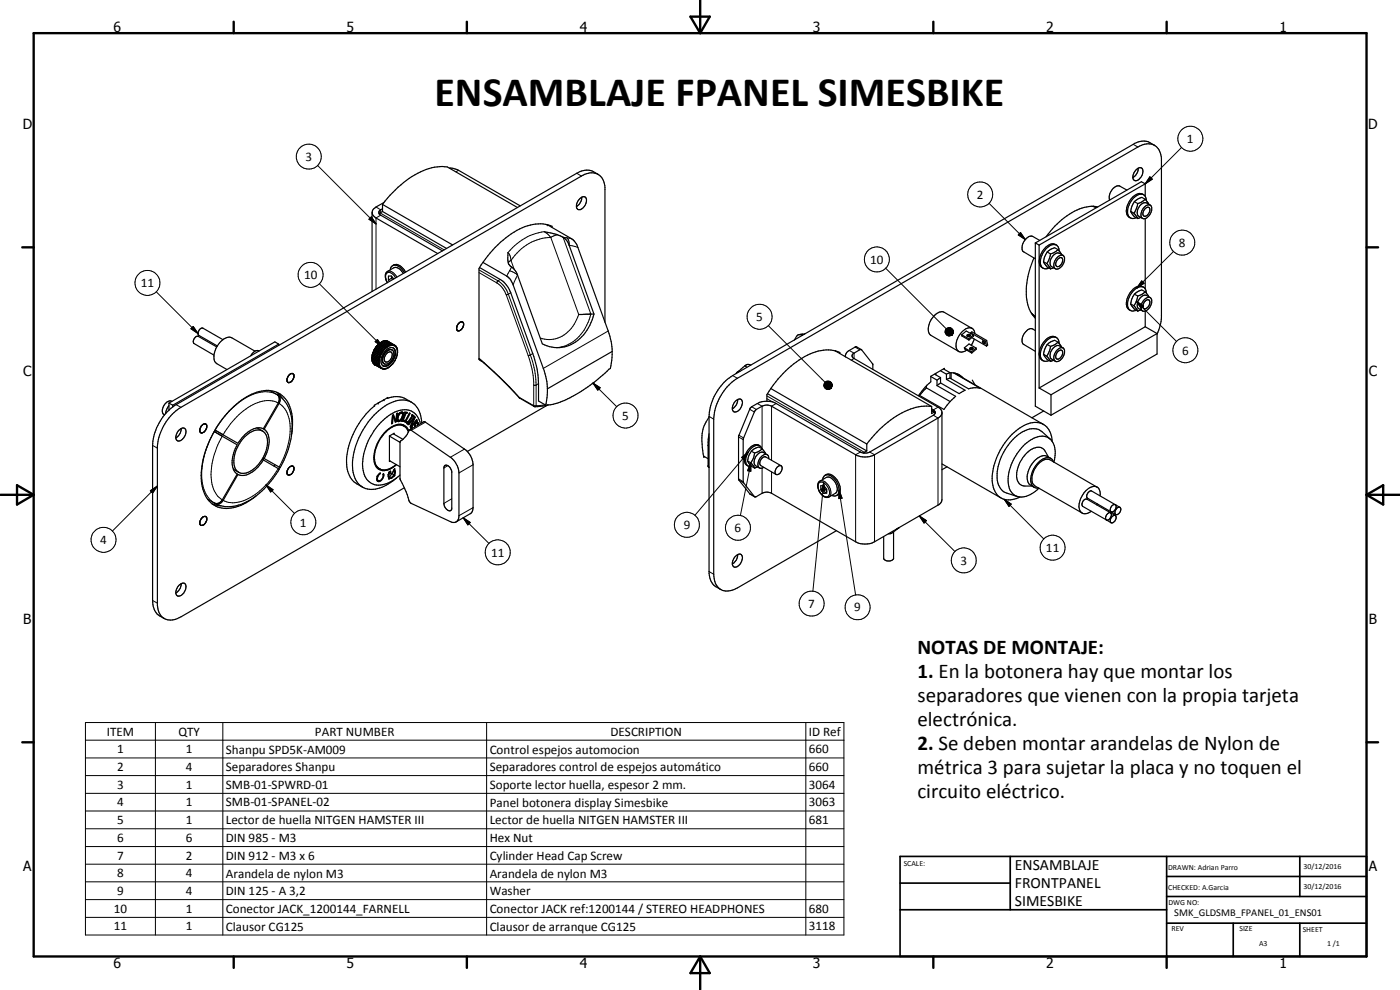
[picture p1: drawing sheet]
<svg xmlns="http://www.w3.org/2000/svg" width="420mm" height="297mm" viewBox="0 0 420 297" stroke-linecap="round" stroke-linejoin="round" font-family="sans-serif">
<g fill="none" stroke="#000" stroke-width=".35">
<path d="M134.8 50.4l1.3 .1 1.5 .6 18.5 10.7M173.9 59.7a1.11 1.11 0 0 1 1.1-.7 1.11 1.11 0 0 1 1 .8 2.64 2.64 0 0 1-2.5 3.1 2.21 2.21 0 0 1 .4-3.2zM174.6 59.2a3.2 3.2 0 0 1-1.6 2.8M179.5 52.3l-1.4-.8a5.1 5.1 0 0 0-5 .5l-121.3 70.1M338.2 57l-2.1-1.1a2.83 2.83 0 0 0-3 2.3l-.2 .6 .1 1.2M340.9 51a1.14 1.14 0 0 1 1.6-.7 1.14 1.14 0 0 1 .4 1.7 2.35 2.35 0 0 1-2.4 2.1 2.05 2.05 0 0 1 .4-3.1zM341.6 50.5a3.3 3.3 0 0 1-1.6 2.8M343.2 58.5a2.27 2.27 0 0 0-3.2 .6 4.9 4.9 0 0 0-1.6 5.7l.5 .4M343.7 55.2l-1.2-.7-31.8 18.4M343.7 55.2v3.7M343.7 55.2l-31.8 18.3M343.7 58.9a2.04 2.04 0 0 0-3.2 .3 5.2 5.2 0 0 0-1.8 5.7l.2 .3"/>
<path d="M343.7 58.9l.4 1.3M343.7 59.8l1.1 1.5M343.7 59.8l-1.2 .9-1.1 .4M343.7 59.8l-1-.6-1 .4-1.3 .9M346.5 43.6l-1.4-.8a4.9 4.9 0 0 0-5 .5l-120.2 69.4a15.7 15.7 0 0 0-7.1 12.2v47.1a5.3 5.3 0 0 0 3.5 4.9M111.7 63.8v23.6M114.8 62.6l-.6 .3a.86 .86 0 0 0-.5 .9 .86 .86 0 0 0 .5 .8l18.6 10.7M114.8 63.5l-1 .7M114.8 61.3v2.2M114.8 63.5l19.2 11M114.8 61.3a28.2 28.2 0 0 1 13.9-10.7l3.3-.6 2.2 .1 21.1 12.2M114.8 61.3l21 12.2"/>
<path d="M115.3 60.7l-2.5 1.4a1.76 1.76 0 0 0-1.1 1.7 1.76 1.76 0 0 0 1.1 1.6l18.5 10.7M117.8 79.7a2.64 2.64 0 0 1 3.7 1.6l.2 .4M144.9 78.7l7.3 4.3a4.8 4.8 0 0 1 1.8 2.5l9.4 25.8 .7 3.2 .2 2.2M152.4 75.8a5.1 5.1 0 0 0 .5 3.8l1.4 1.2 .9 1.4 7.6 21a10.1 10.1 0 0 0 13.8-4.9l1.1-2.4 .6-1.7M163.4 69.5l3.4 .8a5.2 5.2 0 0 1 4 3.3l7.5 20.6M164.2 67.4l7.3 4.2a4.9 4.9 0 0 1 1.9 2.7l9.1 25a19 19 0 0 1 .7 11.3 45.6 45.6 0 0 1-16 10.4l-3 .5-.5 .3M165.7 68.2v-.3a13 13 0 0 0-12.3 2.2 33.1 33.1 0 0 0-9.6 10.5v27.3l.9 .6M310.3 77.4a20.6 20.6 0 0 0-1.4 15.4l.7 1.2M310.7 72.9l1.2 .6M310.7 72.9v49l4.7 2.7M311.9 73.5v42.9M311.9 78.6l.2 1 .6 .7"/>
<path d="M312 72.1l-2-1.1a2.84 2.84 0 0 0-3.1 2.4l-.2 .8a1.12 1.12 0 0 0 .6 1.4l3.4 2M313.2 78.5l1.1 1.6 1 .6M313.2 78.5l.9 .6M314.1 79.1l1.2 1.6M314.3 75.6l-.7 1.4-.4 1.5M314.3 75.6l1 .6M315.3 76.2l-.6 1.9-.6 1M317.1 73.5a2.43 2.43 0 0 0-3.3 .7 6.5 6.5 0 0 0-1.9 4M317.2 77.3l.5-.4a1.01 1.01 0 0 1 1-.4 1.01 1.01 0 0 1 .8 .8 3.1 3.1 0 0 1-2.6 3.4 1.46 1.46 0 0 1-.5-2.1zM317.5 74.9l-1-.6-1.3 .5-.9 .8M317.5 74.9l1.1 1.5M317.5 74.9l-.9 .7-1.3 .6"/>
<path d="M317.7 77.6l.6-.3a.92 .92 0 0 1 .5 1.5 1.15 1.15 0 0 1-.7 1 1.15 1.15 0 0 1-1.2-.1 2.08 2.08 0 0 1 .8-2.1zM317.9 75.3a1.7 1.7 0 0 0-.9-1.8 1.7 1.7 0 0 0-2 .3 6 6 0 0 0-2.7 5.7l.4 .8M319.1 76.6l-1.2-.6a2.74 2.74 0 0 0-2.8 2.9l.3 1 1.3 .7M328.1 61.9l1 .4M329.5 62.1a12.6 12.6 0 0 0-10 3.2l-2.9 2.6-2.7 3.1M338.9 65.2l.3 .2M338.9 65.2l1.1 .4 .9-.3M339.3 63.4l1.1 1.6 1 .6M339.3 63.4l1 .6M340.3 64l1.1 1.6M340.4 60.5l-.7 1.3-.4 1.6M340.4 60.5l1 .6"/>
<path d="M341.4 61.1l-.5 1.8-.6 1.1M342.3 65.2l-.9 .4M343.4 62.2a1.22 1.22 0 0 1 1.1-.8 1.22 1.22 0 0 1 1.1 .8 3 3 0 0 1-2.5 3.4 1.59 1.59 0 0 1-.4-2.4zM343.4 62.9l1.1-.8a1.05 1.05 0 0 1 .3 1.9 .96 .96 0 0 1-.7 .8 .96 .96 0 0 1-1.1-.4l.1-.8zM343.7 65.6v21.1M345.2 61.6l-1.1-.7a2.76 2.76 0 0 0-2.5 3.9l1.3 .7M116.6 84l.3 .5M117.1 81a1.5 1.5 0 0 1 1-1.4 1.5 1.5 0 0 1 1.6 .4l.9 .8 .8 1M117.5 83.5l.4 .4M117.5 83.5l-.9 .5M117.5 82.9v.6M118.2 83.7l-.8-.9h-.8v1.2"/>
<path d="M121 82a2.6 2.6 0 0 0-2.8-1.7l-1.9 1.1a1.94 1.94 0 0 0-.4 2.7l.3 .7M137.9 96.8l.6-.2a1 1 0 0 1 .7 .7 1 1 0 0 1-.4 1 1.02 1.02 0 0 1-.6 .9 1.02 1.02 0 0 1-1.1-.3 2.13 2.13 0 0 1 .8-2.1zM143.9 80.3l6.2 3.6a7.7 7.7 0 0 1 3.2 3.9l6.9 19.2 .8 2.8 .5 3.6 .1 6.9 2.1 1.2v.3M178.3 94.2l-4.6 .2M181.6 96.7v-40.4a4.2 4.2 0 0 0-2.1-4 4.2 4.2 0 0 0-4.5 .2l-120.7 69.7a15.6 15.6 0 0 0-7.1 11.7v47.7a4.1 4.1 0 0 0 2.1 4 4.1 4.1 0 0 0 4.5-.3l67.6-39M291.3 99.9l.4-.3 4.4 2.6M291.3 99.9l.1 .2M291.3 99.9l4.5 2.5M291.7 98.6l-8.3-4.9a2.64 2.64 0 0 0-3.2 1.2 4.5 4.5 0 0 0-1 5.6l8.5 5M309.6 94l1.1 1.5M309.6 94l1.1 1M310.7 99.2a1.85 1.85 0 0 0-3.1 .6 3 3 0 0 0-.5 3.5l3.6 2.1"/>
<path d="M312.7 80.3l.3 .2M312.7 80.3l.8 .3 1.3-.2M316.2 80.3l-.9 .4M338.9 92.9l.3 .2M338.9 92.9l1.1 .4 .9-.2M339.3 91.2l1.1 1.6 1 .5M339.3 91.2l1 .5M340.3 91.7l1.1 1.6M340.4 88.3l-.7 1.3-.4 1.6M340.4 88.3l1 .5M341.4 88.8l-.5 1.9-.6 1M342.3 93l-.9 .3"/>
<path d="M343.2 86.2a2.43 2.43 0 0 0-3.2 .6 4.9 4.9 0 0 0-1.6 5.7l.5 .4M343.4 90a1.23 1.23 0 0 1 2.1-.3 2.75 2.75 0 0 1-2.6 3.6 2.31 2.31 0 0 1 .5-3.3zM343.4 90.6a.89 .89 0 0 1 .8-.6 .89 .89 0 0 1 .9 .5 2.01 2.01 0 0 1-1.7 2.2l-.4-.8zM343.7 98l-31.8 18.4M343.7 98l3.5 2.1M343.7 93.3v4.7M343.7 86.7a1.82 1.82 0 0 0-2.9 0 5.3 5.3 0 0 0-2.1 6l.2 .2M343.7 86.7l.4 1.3M343.7 87.5l1.1 1.6M343.7 87.5l-1 .8-1.3 .5M343.7 87.5l-1-.5-1 .4-1.3 .9M345.2 89.3l-1.1-.7a2.74 2.74 0 0 0-2.8 3l.3 .9 1.3 .8"/>
<path d="M64.2 106.6l.1 1.2 .4 1 3.4 2.1M65.1 104.1l-5.6-3.2a1.44 1.44 0 0 0-1.3 2.2l6 3.5M66.9 101.9l-6-3.4a1.4 1.4 0 0 0-1.2 2.1l5.5 3.2M76.5 105.3l.7-.1 .6 .1M76.5 105.3l-1.2 1.5M76.5 105.4l-6.9-4a3.2 3.2 0 0 0-3.7 1.5 7.1 7.1 0 0 0-1.7 3.7M81.1 117.2l2 1.2M83 117.7l1.8 1.9M83.1 117.7a11.3 11.3 0 0 0-10.6 2.4 30.5 30.5 0 0 0-12.1 23.5 8.7 8.7 0 0 0 5 8.5 11.5 11.5 0 0 0 10.7-2.7M83.1 117.7a8.7 8.7 0 0 1 4.7 8l-.1 3.6M83.1 118.4a1.91 1.91 0 0 1 .4 2.5l-4.5 7.8M83.1 118.4l.2 .1"/>
<path d="M83.3 118.5a1.91 1.91 0 0 1 .5 2.5l-4.5 7.8M83.3 118.5a10.4 10.4 0 0 1 4.4 9.3l-.1 1.5M83.6 103.3l-1.1-.7-31.8 18.3M83.6 103.3v.3M83.6 118.2v.5M83.6 103.3l-31.8 18.3M86.8 112.5a.77 .77 0 0 1 .7-.4 .77 .77 0 0 1 .7 .5 2.06 2.06 0 0 1-1.4 2.2 1.05 1.05 0 0 1-.4-1.8zM111.6 108l2.1 1.3M111.6 107.6l2.1 1.3M111.6 108l2.1 1.2M111.6 107.2l2.1 1.3M111.6 107.2l.1 .2"/>
<path d="M111.6 107.6l2.1 1.2M111.6 107.2l2.1 1.2M111.6 107.2h.1M111.6 106.8l2.1 1.2M111.6 106.8l.1 .1M111.7 108.3l2.1 1.3M111.7 106.7l2 1.2M111.7 106.7l-.1 .1M111.7 107.7l-.1 .3M111.7 107.4l2.1 1.2M111.7 107.4l-.1 .2M111.7 106.4l2.2 1.3"/>
<path d="M111.7 106.4v.3M111.7 108.1v.2M111.7 106.9l2.2 1.3M111.7 106.9l-.1 .3M111.7 106.3l2.2 1.2M111.7 106.3v.1M111.8 108.6l2.1 1.3M111.8 108.5v.1M111.8 105.9l2.2 1.2M111.8 105.9l.1 .2M111.9 105.8l2.1 1.3M111.9 105.8l-.1 .1"/>
<path d="M111.9 106.1l2.2 1.2M111.9 106.1l-.2 .2M112 109l2.1 1.2M112 108.8v.2M112 108.9l2.1 1.3M112 105.5l2.2 1.2M112 105.5l.1 .2M112.1 105.7l2.1 1.1M112.1 105.7l-.2 .1M112.1 105.4l2.1 1.2M112.1 105.4l-.1 .1M112.2 109.1l2.1 1.3"/>
<path d="M112.2 109.1l2 1.3M112.2 105l2.2 1.2M112.2 105l.1 .2M112.3 105.2l2.1 1.2M112.3 105.2l-.2 .2M112.3 104.9l2.1 1.2M112.3 104.9l-.1 .1M112.4 109.3h.1M112.4 109.3l2.1 1.2M112.4 109.3l2.1 1.3M112.5 104.6l2.1 1.2M112.5 104.6v.2"/>
<path d="M112.5 104.8l2.1 1.2M112.5 104.8l-.2 .1M112.6 104.5l-.1 .1M112.6 104.5l2.1 1.2M112.7 104.4l2.2 1.2M112.7 104.4l-.1 .1M112.8 104.1l2.1 1.3M112.8 104.1l-.1 .3M112.8 104.1l2.2 1.2M112.8 104.1h.1M113 104l2.1 1.2M113 104l-.2 .1"/>
<path d="M113.1 103.8l2.1 1.2M113.1 103.8l-.1 .2M113.1 103.7h.2M113.1 103.7l2.2 1.2M113.1 103.7v.1M113.3 103.7l2.1 1.2M113.4 103.4l2.1 1.2M113.4 103.4l-.1 .3M113.4 103.3h.2M113.4 103.3l2.2 1.3M113.4 103.3v.1M113.6 103.3l2.2 1.3"/>
<path d="M113.7 108.4v.1M113.7 108.8v.1M113.7 108.9l.2 .1-.2 .2M113.7 108.5l.1 .1M113.7 108l.2 .2M113.7 109.3h.2l-.1 .3M113.7 103.1l2.2 1.2M113.7 103.1l-.1 .2M113.7 107.9v.1M113.7 109.2v.1M113.8 103l.1 .1M113.8 108.6l-.1 .2"/>
<path d="M113.8 109.6h.2l-.1 .3M113.8 103l2.1 1.3M113.8 109.6h.1M113.8 103l-.1 .1M113.9 107.5v.2M113.9 108.2l-.2 .2M113.9 109.9h.1M113.9 107.7l-.2 .2M113.9 109.9h.2v.3M113.9 103.1l2.2 1.2M114 107.1l.1 .2M114 107.1h.1"/>
<path d="M114.1 107.3l-.2 .2M114.1 102.8l2.1 1.3M114.1 102.8l-.2 .3M114.1 110.2h.1M114.1 102.8h.1M114.1 110.2h.2l-.1 .2M114.2 106.7v.1M114.2 102.8h.1M114.2 102.8l2.1 1.2M114.2 106.8l-.2 .3M114.2 106.6v.1M114.2 110.4h.1"/>
<path d="M114.3 102.8l2.1 1.3M114.3 110.4l.2-.1v.2M114.4 106.2v.2M114.4 106.4l-.2 .2M114.4 106.1v.1M114.5 102.6l2 1.2M114.5 102.6l-.2 .2M114.5 102.6l2.1 1.2M114.5 110.5v.1M114.5 110.6l.3-.2v.3M114.6 110.6l.5 .1M114.6 106l-.2 .1"/>
<path d="M114.6 105.8v.2M114.7 105.7l-.1 .1M114.8 102.4l-.2 .2M114.8 102.4l2.2 1.2M114.8 102.4h.1M114.8 110.7l.2-.2 .1 .2M114.9 105.4v.2M114.9 109.7l.2 .1M114.9 105.6l-.2 .1M115 105.3l-.1 .1M115.1 110.7l.2-.1 .1 .1M115.1 105.2l-.1 .1"/>
<path d="M115.1 102.3l2.2 1.2M115.1 102.3h.1M115.1 102.3l-.1 .2M115.2 105l-.1 .2M115.2 110.7h.2M115.3 119.9l-1.8 1M115.3 104.9h.1M115.3 104.9l-.1 .1M115.5 102.2l2.1 1.3M115.5 102.2l-.2 .2M115.5 102.2l2.2 1.3M115.5 104.6l-.1 .3"/>
<path d="M115.6 110.6l.1 .1M115.6 105.7a1.39 1.39 0 0 1 1.9-.8 1.39 1.39 0 0 1 .6 2 2.57 2.57 0 0 1-2.7 2.3 2.05 2.05 0 0 1 0-3.2zM115.6 104.6h.2M115.6 104.6h-.1M115.7 110.7l-.1-.2-.2 .2M115.8 102.2l2.1 1.3M115.8 102.2l-.1 .1M115.8 102.2l2.2 1.3M115.9 104.3l-.1 .3M115.9 104.3h.2M115.9 104.3h.1M116 106.1a.87 .87 0 0 1 .9-.6 .87 .87 0 0 1 .8 .7 1.99 1.99 0 0 1-2.1 2.3 1.9 1.9 0 0 1 .4-2.4z"/>
<path d="M116.1 102.3l2.1 1.2M116.1 102.3l-.1 .1M116.1 102.3h.1M116.2 119.4a7.7 7.7 0 0 1 5.1 .1l2.2 1.2M116.2 102.3l2.1 1.2M116.2 104.1l-.1 .2M116.3 104l.1 .1M116.3 110.4h.1M116.3 104l-.1 .1M116.4 102.4l2.1 1.2M116.4 102.4h.1M116.4 119.5v-.2l-1.4 .8"/>
<path d="M116.4 110.4l-.7 .3M116.5 103.8l-.1 .3M116.6 103.8h-.1M117 103.6l-.3 .3-.1-.1M117.3 103.5l-.3 .1M117.4 104.9l.3 .1M117.4 104.9a3.1 3.1 0 0 0-2.3 4.1l.2 .1M117.5 109.6l-1.1 .8M117.5 109.6h.1M117.6 103.5l-.2 .2-.1-.2M117.6 103.5h.1M117.7 103.5v.1l.2-.1"/>
<path d="M117.9 103.5h.1M118 103.5v.2l.2-.2M118 104.4a3.7 3.7 0 0 1-1.7 5.2l-1.2 .2M118 104.4a3.5 3.5 0 0 0-3.6 3.4 1.7 1.7 0 0 0 .7 2.1M118 104.4a2.62 2.62 0 0 1 0 3.8 2.82 2.82 0 0 1-2.9 1.7M118.2 103.5h.1M118.3 103.5v.3l.2-.2M118.5 103.6h.1M118.5 103.6v.3l.2-.1M118.5 103.7l.2 .1M118.7 103.8h.1M118.8 103.8l-.1 .3 .2-.1"/>
<path d="M118.8 103.9l.1 .1M118.9 104v.3h.2M118.9 104.2l.2 .1M119.1 104.3l-.1 .3h.2M119.1 104.5l.1 .1M119.2 104.8l.1 .1M119.2 104.6l.1 .3M119.3 104.9v1.4l-.4 1.2-1.4 2.1M143.8 107.7a132.2 132.2 0 0 1 12.2 11.8l4.6 2.5 3.1-.3M143.9 107.9l.4 .2M164.3 116.7l-.1 2.6-.5 2.5M183.7 105.5l-19.4 11.2"/>
<path d="M220.9 112.1h.1M221.4 119.9a3.2 3.2 0 0 1-1.6 2.8M222.1 111.4l-.7 .2-.5 .5M225.3 109.6a1.79 1.79 0 0 0-2.3 .6l-1.8 1.5M230.3 118.1l29.8 17.2M231.3 116.6l28.8 16.6M239.8 100.4l-.8 .5-.6 1.1M239.8 100.4l1 .2M241.5 100.2l-1.7 .2M250.6 105.2l29 16.8M250.6 105.2v.1M252 106.1v-.4a12.1 12.1 0 0 0-11.3 1.8 32.1 32.1 0 0 0-10.5 10.9v2"/>
<path d="M253.7 106.8v.3M258.5 104.9h-.5l-1.7 1.1a.84 .84 0 0 0-.6 .8 .84 .84 0 0 0 .6 .8l25.5 14.7 .7 .8 .2 .6v26.2l-.2 .8-.7 .7-19.3 11.2a6.2 6.2 0 0 1-5.7 0l-25.2-14.6a3.1 3.1 0 0 0-2.9 0l-1.7 1-.5 .1M258.5 104.9l-1.8-.8-2.6 1.7-.4 1.3M258.5 104.9l3.4 4.3v1.7M278 115.8v.6M278 116.4l7.1 4.1M278 116.4l-2 2.3M279.3 113l1.9 1M280.5 112.3l1.8 1M280.9 112v.5M281.2 115.7l5.6 3.2-1.6 1.5-1.9 2.5-7.5-4.4M281.2 114v1.7"/>
<path d="M282.3 113.3v1.6M282.3 113.3l-1.1 .7M282.3 114.9l-1.1 .8M282.3 111.3l1.7 1M283.2 110.7l1.9 1.1M283.4 110.9v-.4l-4.1 2.4v1.7l-1.6 1.6-2 2.5M284 112.3v1.5M284 113.8l5.6 3.3-1.7 1-5.6-3.2M285.1 111.9a4.5 4.5 0 0 1 3.9 1.5M285.1 113.5l-1.1 .3M285.1 111.8v1.7M285.1 111.8l-1.1 .5"/>
<path d="M285.4 111.8v1.9M286.2 111.9l8 4.6-1.9-.2-1.6 .4-5.6-3.2M286.5 111.9l26.6 15.4M287.2 112.1l.4 .5M288.6 100.5l1.4-1.2 2.1 1.2M288.6 100.5l.1 .3 2.1 1.2M288.6 100.5l2.1 1.1M289.4 104.4l1.4-1.2 2.1 1.2M289.4 104.4l.1 .3 2.1 1.2M289.4 104.4l2.1 1.2M290.3 100.5a.46 .46 0 0 1 .5-.2 .46 .46 0 0 1 .3 .5l-.7 .2zM290.7 101.6l.1 .4"/>
<path d="M291.2 100.8h-.7l-.1 .2M291.5 105.6l.1 .3M291.7 101.3l4.4 2.5M291.8 114l.8 1.4M292 104.6l-.8 .3M292 104.6l-.1-.3h-.7l-.2 .3 .2 .3M292 104.7l-.3-.1-.5 .3M292.1 100.5l.1 .4-1.4 1.1M292.1 100.5l-1.4 1.1M292.4 101.7l-.9 1.9M292.6 100.1a1.67 1.67 0 0 0-1-1.6 1.67 1.67 0 0 0-1.8 .2 5.6 5.6 0 0 0-2.6 6.2 1.84 1.84 0 0 0 2.9 .1M292.9 104.4l.1 .4-1.4 1.1"/>
<path d="M292.9 104.4l-1.4 1.2M294.9 102.4v-.1a.61 .61 0 0 1 .6 .8l-.4-.2zM295.4 103.1h.1M295.8 102.4l.3 1.4M296.1 102.2l.3 1.3-.3 .3M296.1 102.2l-.3 .2M311.9 116.4l3.5 2M311.9 106.4l.2 1 .9 .8M313.2 106.3l1.1 1.6 1 .6M313.2 106.3l.9 .5M314.1 106.8l1.2 1.7M314.3 103.4l-.7 1.3-.4 1.6"/>
<path d="M314.3 103.4l1 .5M315.3 103.9l-.6 1.9-.6 1M315.4 118.4v6.2M316.2 108.1l-.9 .4M317.1 101.3a2.43 2.43 0 0 0-3.3 .6 6.5 6.5 0 0 0-1.9 4.1M317.2 105.1a1.23 1.23 0 0 1 2.2-.3 2.75 2.75 0 0 1-2.6 3.6 2.31 2.31 0 0 1 .4-3.3zM317.3 105.7l.4-.4a.69 .69 0 0 1 .7-.3 .69 .69 0 0 1 .5 .6 1.77 1.77 0 0 1-1.8 2.1l-.3-.7zM317.5 102.7l.4 .4M317.5 102.7l-.9 .7-1.3 .5M317.5 102.7l-1-.6-1.3 .5-.9 .8M317.9 103.1a1.78 1.78 0 0 0-1.1-2 1.78 1.78 0 0 0-2.1 .7 5.6 5.6 0 0 0-2.1 6 1.73 1.73 0 0 0 2.2 .4M317.9 103.1l.7 1.1"/>
<path d="M319.1 104.4l-1.2-.6a2.74 2.74 0 0 0-2.8 2.9l.3 .9 1.3 .8M347.2 100.3l1.1-3.1 .3-1.9v-47.7a4.2 4.2 0 0 0-4-4.5l-1.5 .3-1.6 .7-120.2 69.4a15.8 15.8 0 0 0-7.1 12.3v46.5a4.4 4.4 0 0 0 3.6 5l1.9-.2 1.6-.7 29.7-17.1M347.2 100.1l-31.8 18.3M347.2 100.1v6.1l-31.8 18.4M49.3 124.5a16.1 16.1 0 0 0-3.5 9.1v46.6a5.4 5.4 0 0 0 3.5 5.4M50.7 120.9l1.1 .7M50.7 120.9v2.2M50.7 121.7l-.8 1.4-.3 1.1M51.6 120.4a2.34 2.34 0 0 0-2.8 2.3l-.1 .3a1.16 1.16 0 0 0 .7 1.5M51.8 122.1l-2.5 2.4M51.8 121.6v.5M53.7 129.1a1.2 1.2 0 0 1 2-.3 2.62 2.62 0 0 1-2.5 3.4 2.21 2.21 0 0 1 .5-3.1z"/>
<path d="M54.4 128.6a3.2 3.2 0 0 1-1.6 2.8M60.4 127.8l.6-.5 .6-.1 .3 .1a1.84 1.84 0 0 1-.9 2.5l-.6 .1-.4-.3v-.9zM64.3 129.5l.1 .1M64.4 129.6l6.8 3.9a8.4 8.4 0 0 0-.9 7.9l.9 .8M64.5 129v.1M64.7 129.2l-.2 .4M73.5 131a4.6 4.6 0 0 1 5.5-1.5 5 5 0 0 1 1 5.4 9.2 9.2 0 0 1-6.9 7.1 2.88 2.88 0 0 1-2.9-3.3 10.8 10.8 0 0 1 3.3-7.7zM77.2 128.4l1.6 .9M78.7 137.8l.3 .2M78.9 137.4l.4 .2M79 138l4.8 2.8a28.1 28.1 0 0 1-7.7 8.6M79 128.7a5.2 5.2 0 0 0-5.6 1.8l-2 2.5-6.9-3.9"/>
<path d="M79 138a8.4 8.4 0 0 1-6.5 4.7l-1.1-.3M79 128.7l.3 .1M79.1 137.5l-.1 .5M79.3 137.6l4.6 2.6M79.3 128.8a5.7 5.7 0 0 1 1 6.4l-1 2.4M82.5 139.4l-.3 .5M87.6 129.3a25.7 25.7 0 0 1-3.5 11M87.7 129.3l-.2 1M112.3 121.7l.2 .1a23.3 23.3 0 0 0-8.5 16.9 7.4 7.4 0 0 0 4.8 7.5M113.9 120.7l-1.6 .9v.2M116.9 138.2l3.1 1.8M116.9 130.9l3.1 1.8"/>
<path d="M117.6 127h.2M117.6 127h-.1M118 125l-.2 2M118 125l-.2-.1-.2 2.1M118 125l.6 1.7 .4-.2M118 124.5l.8 1.8M118.1 130.2l2.8 1.6M118.3 130.3v-.3l-1.4 .8v7.7l.2-.2M118.8 126.3l-.7-1.8-.3 .1-.3 2.6 .3-.2M118.8 126.3l.2-2.2 .3-.1-.3 2.5M118.9 126.4l.1 .1M118.9 126.4l-.3 .1"/>
<path d="M119 139.4a4.4 4.4 0 0 1-5.6 1.2M119.1 124l-.2 2.4M120.2 127.3l1.1 .6M120.3 125.9l-1 .5M120.3 125.9l.2 .1M120.5 126l-.8 .5-.4-.1M120.5 126.3l.4 .1M120.5 126l.4-.7a.97 .97 0 0 0-.4-1.7l-.6 .3-.4 .7-.4 1.2 .2 .6M120.6 125.4l-.3 .5M120.6 124a1.22 1.22 0 0 0-1.4 1.5l.1 .5 .5 .2 .4-.2 .4-.5M120.6 124a1.51 1.51 0 0 0-1 2.1M120.6 124l.2 .5-.2 1"/>
<path d="M120.7 123.7l.2 .5-.3 1.1M120.9 126.4h.2M121 126.3l1.1 .6M121 126.3l-.1 .1M121 127.5l.6 .6M121.1 126.4h.1M121.4 123.8h.1M121.5 123.8l.2 .2M121.7 124l-.9 2.1-.4 .3h.7M121.7 124l-.3-.1 .1-.3 .7 .1-.1 .3M121.7 123.9l-.8 2.1 .1 .2M121.7 123.9l.2 .1"/>
<path d="M121.7 123.9h.3M121.9 124l-.9 2.2M121.9 124h.2M121.9 126.4l.5 .3M122 123.9l.1 .1M122 123.7v.2M122.1 126.9l.5 .4M122.2 126.5l.2 .2M122.4 127.2l.2 .1M122.6 129.6a2.95 2.95 0 0 0-4.5-1.7 10.7 10.7 0 0 0-5.5 11 2.9 2.9 0 0 0 4.4 1.7l1.9-1.2M122.7 129.3a3.2 3.2 0 0 0-5-1.3 11.5 11.5 0 0 0-5.4 10.9l.6 1.1M122.9 129l.5 .1 11.8 8.1a6.5 6.5 0 0 1 2.5 4.7v12.8a1.69 1.69 0 0 1-.7 1.8 1.69 1.69 0 0 1-1.8 0l-11.9-5.5-.5-.7a27.8 27.8 0 0 0-2.8-6.6v-11.1l.7-.6a6.3 6.3 0 0 0 2-2.8"/>
<path d="M122.9 129l4.2-2.4h.4l11.9 8.1a6 6 0 0 1 2.6 4.7v12.9l-.2 1-.4 .7-4.5 2.6M122.9 129l-.2 .2M122.9 124l-1.2 2.3-.7-.1M122.9 124h.2l-1.2 2.4M122.9 124l-1.2 2.3 .2 .1M123.2 128.2h.1M123.2 128.2l.2 .1M123.4 128.3l-.1 .5M123.4 128.3l.1 .4M123.5 128.7h.1M123.5 128.1l-.1 .2M123.5 128.1l.1 .2"/>
<path d="M123.6 127.8l-.1 .3M123.6 127.8h.1M123.6 128.3v.3M123.7 124.4l.3 .3M123.7 124.4l-.2 .2 .2 .2-1.3 1.9M123.7 124.4l.5 .4M123.7 127.8l-.1 .5M123.9 124.9l-.2-.1-1.3 2 .2 .1M123.9 124.9l-1.3 2M124 124.7l-.1 .2M124 124.7l.2 .1M124.2 125.6h-.2l-1.4 1.7"/>
<path d="M124.2 125.6l-1.1 2.5 .3 .2M124.2 125.6l-1.5 1.8-.1-.1M124.2 124.8l-.1 .3-.2-.2M124.4 125.1h.1M124.4 125.1l-1.1 2.7 .1 .1M124.4 127.3l.1 .5M124.4 125.1l.2 .1M124.4 127.3l.2 .1M124.5 127.8l-.1 .1M124.5 127.8l.2 .1M124.6 127.4l.1 .5M124.6 125.2l-.2-.2-1.6 2-.2-.1"/>
<path d="M124.6 125.2l-1.2 2.7M125 126l-1.4 1.8M125 126h.1M125 126l.2 .1M125.1 126.6l.3 .4v.6M125.1 126.9l.2 .7M125.1 126.9l-.2-.1-.5 .5M125.1 126.9l-.5 .5M125.2 126.1l-1.5 1.7M125.2 126.1l-.2-.2-1.6 2M125.5 127.5v-.5l-.3-.5-.9 .8 .2 .8 .2-.2M126.1 127.1a4.8 4.8 0 0 0-6.4-3.9 17.9 17.9 0 0 0-10.3 12.2 9.3 9.3 0 0 0 1 8.8 5.2 5.2 0 0 0 6.6 .5l3-2.2"/>
<path d="M126.6 126.9a6.5 6.5 0 0 0-4.3-6.7 9 9 0 0 0-7.5 2.1 22.4 22.4 0 0 0-8.9 18.8 6.6 6.6 0 0 0 2.9 5M133.4 139.8a1.59 1.59 0 0 1 2.1 1.5l.1 11.4a.87 .87 0 0 1-.9 .6 .87 .87 0 0 1-.8-.6l-.5-.8-.2-.9v-10.6zM164.3 121.5l-24.1 14M164.4 121.5l-.4 .1M211.2 137.2v-.3l1.3 .7M211.4 137l-.2 .2M212.8 130.1l-.3 2.6v7.3l.3 .3M212.8 125.1a12.2 12.2 0 0 0-1.9 10.1l.3 2M220.7 120.4a1.14 1.14 0 0 1 .9-.7 1.14 1.14 0 0 1 1.1 .6 2.73 2.73 0 0 1-2.5 3.3 2.26 2.26 0 0 1 .5-3.2zM224.4 138.3l.8 1.3 1.3 .9M224.4 138.3l.9 .6M225.3 138.9l1.2 1.6"/>
<path d="M225.5 135.4l-.6 1-.5 1.9M225.5 135.4l1 .5M226.5 135.9l-.4 1.6-.8 1.4M228 133.7a2.71 2.71 0 0 0-3.6 1.5 3.6 3.6 0 0 0-.5 4.2l.6 .4M228.6 134.6a1.7 1.7 0 0 0-1.4-1 1.7 1.7 0 0 0-1.6 .8 4.6 4.6 0 0 0-1.5 5l.6 .5h.8M228.7 134.7l1.1 1.5M228.7 134.7l-1 .7-1.2 .5M228.7 134.7l-1-.6-1.3 .5-.9 .8M230.2 136.4l-1.1-.6a2.52 2.52 0 0 0-2.8 2.6l.2 1 1.4 1M230.7 137.6a1.12 1.12 0 0 0-.7-1.3 1.12 1.12 0 0 0-1.4 .6 2.88 2.88 0 0 0-.8 3.4l.6 .2 .8-.3M234.4 139.7a1.69 1.69 0 0 1 .1 1.8 1.69 1.69 0 0 1-1.6 .9M234.4 139.7a1.76 1.76 0 0 0-1.5 2.7"/>
<path d="M234.4 139.7l-4.6-2.6a1.7 1.7 0 0 0-1.5 2.6l4.6 2.7M260.1 135.3l-.9 .6M260.1 133.2v2.1M279.6 122v2.1l.8-.4 .2 .1M279.6 122.7l.5 .3a.84 .84 0 0 1 .6 .8 .84 .84 0 0 1-.6 .8l-19.1 11-.9 .3h-1l-.9-.3-25.3-14.5a6.2 6.2 0 0 0-5.6 0l-2.1 1.3-3.6 8.5v12.9l3.5 4.5 1.4 .8M279.6 123.1l.9 .6M279.6 122a17.6 17.6 0 0 0-13.1 4.7l-2.5 2.1-3.9 4.4M282.7 124l-.3 .8-.9 .6-19 11a6.2 6.2 0 0 1-5.7 0l-25.2-14.5a3.1 3.1 0 0 0-2.9 0l-1.7 1-.5 .5-3.5 8.5 .1 12.9 3.4 4.3M282.7 139.2l17.7 10.2M313.2 123.3l-3.5 2M314.7 137.2l-1.1-1.9a2.85 2.85 0 0 0-4.3-.3 9.3 9.3 0 0 0-4 9.1l.6 1.1 .6 .4 1.1 .2h2.1M315.2 131.7l-2.5-2.2a5.4 5.4 0 0 0-6.4 .5 16 16 0 0 0-6.9 14.7 4.3 4.3 0 0 0 2.8 3.3l3.1 1"/>
<path d="M315.4 137.5a3.3 3.3 0 0 0-5 .8 6.4 6.4 0 0 0-1.8 6.6l1.7 1.3M315.8 132.5a5.4 5.4 0 0 0-4.4-5.7 10.5 10.5 0 0 0-8.2 4.1 19.4 19.4 0 0 0-5.4 14 5.1 5.1 0 0 0 7.7 4.5l.6-.3M316.2 138.6a1.98 1.98 0 0 0-3.2-.9 6.9 6.9 0 0 0-3.3 7.8l1 .8 1 .1M316.3 138.7a6.7 6.7 0 0 0-1.2-7 5.2 5.2 0 0 0-6.4 .7 14.4 14.4 0 0 0-5.9 13.6 4 4 0 0 0 6.3 2.4l2.7-1.9M60.8 155.2l1-.2a1.75 1.75 0 0 1-1 2.6h-.5l-.3-.5a2.14 2.14 0 0 1 .8-1.9zM62.3 149.8l2 1.1M63.7 151.2l2.6 .6M70 140.8l1.7 .9M71.2 142.2l-4.7 8.1-1.1 .7-1.1-.1M71.2 142.2l.2 .2M71.4 142.4l-4.4 7.8a1.79 1.79 0 0 1-2.5 .8M75.5 149.8a11.2 11.2 0 0 1-10.4 1.5l-.8-.4"/>
<path d="M76.8 148.8l-.7 .6M83.9 140.3l-.3 .4M83.9 140.2l.1 .1M84 140.3h.1M86.9 140.1a.69 .69 0 0 1 .7-.3 .69 .69 0 0 1 .6 .5 1.94 1.94 0 0 1-1.4 2.2h-.4l-.3-.5a2.04 2.04 0 0 1 .8-1.9zM112.9 140l.5 .6M112.9 140l1 .6M113.1 143.6l.4 .6M113.2 142.9h.1M113.3 142.7l-.1 .2M113.4 140.6l.8 .2M113.9 142l.2 .1"/>
<path d="M114 144.2l-.7 .2M114.1 142.1l-.2 .1a1.39 1.39 0 0 0-.3 2.1 1.57 1.57 0 0 0 1.4-2.1M114.1 142.1v-.2l-.9 1M115 142.5l.1-.4a1.84 1.84 0 0 1-1.7 2.3l-.3-.7 .1-.8M116.5 142.4l.1 .8 .3 .4M116.5 142.9l.4 .4M116.6 142.2l-.1 .2M116.7 141.9l.2 .1M116.7 143.2l.2 .1M116.7 141.9l-.2 .5M116.8 143.5v.3l.1-.2M116.9 141.6l.1 .1"/>
<path d="M116.9 141.6l-.2 .3M116.9 142l.6 .3-.6 1M116.9 142l-.1 1.1M117 141.7l.6 .4M117.1 141.4l.2 .1M117.3 141.5l-.3 .2M117.3 141.5l-.1-.1-.3 .2M117.6 142.1l.1 .1M117.7 142.2l.6 .3M118.1 141.1l.2 .1M118.3 141.2l.1 .2M118.3 141.2l-.6 1"/>
<path d="M118.3 142.7l-.8 .8-.6 .1M118.3 142.7h-.2l-.8 .7h-.6M118.3 142.5l.2 .1-.2 .1M118.3 142.5l-.1 .2M118.4 141l-.1-.1 .1 .3-.1 1.3M118.4 141v-.4l-.8 1.5M118.4 141l.2 .5-.2 1M119 143.4a10.9 10.9 0 0 1-8.7 3.3l-1.5-.6M227.4 140.1l-.9 .4M245.8 144.6l2.2-1.3a2.32 2.32 0 0 1 2.7 1.5 2.54 2.54 0 0 1 0 3.2l-1.9 1.1a2.57 2.57 0 0 1-3.1-2l-.3-1.4zM246.3 146.9v-1.1l.9-.1 .9 1.1v1.2h-.9M246.3 146.9l.9 1.1"/>
<path d="M247.3 146.4l.8 1M247.3 146.4l-1 .5M247.3 145.8v.6M247.6 142.6l-.6 .7-.1 .6M247.6 142.6a2.78 2.78 0 0 1 3.3 1.6 3.7 3.7 0 0 1 .4 4.3l-.7 .3-1-.2M247.6 142.6a2.14 2.14 0 0 1 3 .7 4.5 4.5 0 0 1 1.3 4.8l-.8 .5M248.1 147.5l-.9 .5M268.2 159.6v8a1.92 1.92 0 0 1-3 0v-6.6M269 158.8l.8-.5-2.3 1.8-.9 .1M284.2 140.1l-1.5 .8M327.5 153.4l-1.5 .7-1.2-.1M329.3 146.2l-14.2-8.2a3.7 3.7 0 0 0-4.3 2.4 4.9 4.9 0 0 0-.6 5l.4 .4 14.2 8.1"/>
<path d="M329.3 151.2l-.1 .3M330.1 148.8a2 2 0 0 0-.3-2.2 2 2 0 0 0-2.1-.6 6.5 6.5 0 0 0-3.7 7l.8 1M332.4 154.1a.68 .68 0 0 1 1.1-.1 .68 .68 0 0 1-.1 1 1.06 1.06 0 0 1-1.4 1l-.2-.8zM333.7 151.8a.67 .67 0 0 1 .8-.5 .67 .67 0 0 1 .5 .8 1.44 1.44 0 0 1-1.6 1.4 1.43 1.43 0 0 1 .3-1.7zM333.7 155.1a.72 .72 0 0 1 1-.4 .72 .72 0 0 1 .1 1.1l-.2 .5a.71 .71 0 0 1-.9 .6 .71 .71 0 0 1-.5-.9zM334.7 154.7l-8.5-4.9a1.44 1.44 0 0 0-1.3 2.1l8.5 4.9M335.2 152.4a.71 .71 0 0 1 1.1 0 .71 .71 0 0 1-.1 1 .92 .92 0 0 1-.5 .9 .92 .92 0 0 1-1.1-.2l.1-.8zM336.1 152.2l-8.5-4.9a1.54 1.54 0 0 0-1.4 2l8.6 5.1M53.7 175.6a1.18 1.18 0 0 1 2-.1 2.66 2.66 0 0 1-2.5 3.3 2.45 2.45 0 0 1 .5-3.2zM54.4 175.1a3.2 3.2 0 0 1-1.6 2.8M220.7 167l.5-.5a1.03 1.03 0 0 1 1.4 0 1.03 1.03 0 0 1 .1 1.4 2.48 2.48 0 0 1-2.5 2.2 2.39 2.39 0 0 1 .5-3.1zM221.4 166.4a3.2 3.2 0 0 1-1.6 2.8"/>
</g>
<g fill="#000">
<circle cx="164.2" cy="67.4" r=".18"/>
<circle cx="112.4" cy="109.3" r=".18"/>
<circle cx="115.3" cy="119.9" r=".18"/>
<circle cx="116.4" cy="102.4" r=".18"/>
<circle cx="113.5" cy="120.9" r=".18"/>
<circle cx="122.1" cy="126.9" r=".18"/>
<circle cx="122.4" cy="126.7" r=".18"/>
<circle cx="122.4" cy="127.2" r=".18"/>
</g>
<g fill="none" stroke="#000" stroke-width=".3">
<path d="M95.3 49.7l17.5 17.5M137.6 51.1l-.8 .5M173.1 52l1.4 .8M340.1 43.3l1.4 .8M345.1 53l.7 .8-2.1 1.4zM354.6 44.2l-10.9 11M110.7 65.8l.8-.7 1.3 2.1zM111.5 65.1l1.3 2.1-2.1-1.4zM112.8 62.1l1.4 .8v.9M114.1 63.9l19.2 11.1M114.2 64.6l-1.4 .8v21.4M153.4 78.1l.9 2.7"/>
<path d="M153.4 78.1l-.8 .8M165.3 71.2l8.4 23.2a10 10 0 0 1-8.9 7.5l-2.6-.5M165.3 71.2l-1.9-1.7a17 17 0 0 0-11 6.3l.7 1 .3 1.3M165.3 71.2a14.7 14.7 0 0 0-11.9 6.9M167.2 70.4l-1.9 .8M169 71.2l8.3 23a12.4 12.4 0 0 1-10.1 10.1M169.1 71.2l1 .1M170.1 71.3l1.4 .3M170.1 71.3l.5 .6 .2 1.7 2.6 .7M296.8 61l10.9 10.9M306.3 69.8l1.4 2.1-2.1-1.4zM327.8 61.9l1.3 .4"/>
<path d="M352.2 75.4l-11 11M46.9 87.5l12.5 12.6M57.3 98.6l.7-.6 1.4 2.1zM58 98l1.4 2.1-2.1-1.5zM95.8 85.1l18.9 18.9M116.3 81.4a2.39 2.39 0 0 1 2.8 1.8M118.7 83.4a1.9 1.9 0 0 0-2.7-1.4 2.65 2.65 0 0 0 .3 2.8M143.8 81.8l5.3 3.1M143.8 81l5.6 3.2M149.1 84.9a6.7 6.7 0 0 1 2.8 3.5M149.4 84.2l-.3 .7M149.4 84.2a7.5 7.5 0 0 1 3.2 4.1"/>
<path d="M150.1 83.9l-.7 .3M151.9 88.4l6.6 18.3M152.6 88.3l-.7 .1M152.6 88.3l6.6 18.2M152.9 81.2l-.8 1.6M152.9 81.2l1.3 .5 1.1 .8-1.3 3M153.3 87.8l-.7 .5M153.6 80.1l-.7 1.1M182.5 99.3l-19.4 11.2M230.6 97.7l17 17M265.8 80.5l18.2 18.2M283.6 99.5l2.2 .9-2.2-.6z"/>
<path d="M283.6 99.8l2.2 .6-2.1-.4zM283.7 99.2l2.1 1.2-2.2-.9zM283.7 99l2.1 1.4-2.1-1.2zM283.9 98.8l.2-.2 1.7 1.8zM283.9 98.8l1.9 1.6-2.1-1.4zM284.1 98.6l.2-.2 1.5 2zM284.3 98.4l.3-.1 1.2 2.1zM284.6 98.3h.2l1 2.1zM284.8 98.3h.3l.7 2.1zM285.1 98.3l.3 .1 .4 2zM285.4 98.4l.2 .2 .2 1.8zM285.6 98.6l.2 .1v1.7z"/>
<path d="M285.8 98.7l.2 .2-.2 1.5zM286 98.9l.1 .3-.3 1.2zM286 100l-.2 .4zM286.1 99.2l-.3 1.2zM286.1 99.7l-.3 .7zM286.1 99.4l-.3 1zM309.4 93.8l1.3 1.2M341 90.4l2.2 1.4-.7 .7zM341 90.4l12.1 12M342.6 84.3l.8 .7-2.2 1.4zM83.1 118.4a9.7 9.7 0 0 0-9.3 .9 26.2 26.2 0 0 0-9.3 9.8M112.6 102.5l.7-.6 1.4 2.1z"/>
<path d="M113.3 101.9l1.4 2.1-2.1-1.5zM143.8 107.5l6.1 5.6 6 6.2M155.9 119.3l.1 .2M155.9 119.3l4.3 2.4M158.5 106.7a27.7 27.7 0 0 1 1.7 7.9v7.1M159.2 106.5l-.7 .2M159.2 106.5a27.5 27.5 0 0 1 1.7 9M159.9 106.1l-.7 .4M160.2 115.5h.7M160.9 115.5v6.2M161.6 115.1l-.7 .4M178 114.9l2.1 1.4-.7 .8z"/>
<path d="M178 114.9l7.1 7.1M219.9 112.7l1.4 .8M223.6 109.8h.1M223.6 109.8l.5 .4M230.2 118.8l29.2 16.9M230.2 119.6l1.6 1M240.2 100.3l1 .1M247.2 115.6l2.2 .9-2.1-.7zM247.3 115.8l2.1 .7-2.1-.4zM247.3 115.3l2.1 1.2-2.2-.9zM247.3 116.1l2.1 .4-1.9-.2zM247.4 115l2 1.5-2.1-1.2z"/>
<path d="M247.5 116.3l1.9 .2h-1.7zM247.5 114.8l1.9 1.7-2-1.5zM247.7 116.5h1.7l-1.5 .2zM247.7 114.6l.2-.1 1.5 2zM247.7 114.6l1.7 1.9-1.9-1.7zM247.9 116.7l1.5-.2zM247.9 114.5l.3-.2 1.2 2.2zM248.1 116.8l1.3-.3zM248.2 114.3h.2l1 2.2zM248.4 116.8l1-.3zM248.4 114.3h.3l.7 2.2zM248.7 116.8l.7-.3z"/>
<path d="M248.7 114.3l.3 .1 .4 2.1zM249 116.8l.4-.3zM249 114.4l.2 .2 .2 1.9zM249.2 116.6l.2-.1zM249.2 114.6l.2 .1v1.8zM249.4 114.7l.2 .3-.2 1.5zM249.6 115l.1 .2-.3 1.3zM249.7 116l-.3 .5zM249.7 115.7l-.3 .8zM249.7 115.2l-.3 1.3zM249.8 115.5l-.4 1zM254.9 105.2l1.4 .8v1.6l-.8 .5"/>
<path d="M256.6 104.1l1.4 .8M283.7 100l2.1 .4-1.9-.2zM283.9 100.2l1.9 .2-1.8 .1zM284 100.5l1.8-.1-1.5 .2zM284.3 100.6l1.5-.2-1.3 .4zM284.5 100.8l1.3-.4zM284.8 100.8l1-.4zM285 100.8l.8-.4zM285.3 100.7l.5-.3zM285.5 100.6l.3-.2zM45.8 133.6l1.4 .9M52.9 121.4l1.4 .8"/>
<path d="M64.3 129.5a24.3 24.3 0 0 0-3.4 16 8 8 0 0 0 3.4 5.4M66.7 130.9a21.7 21.7 0 0 0-3 14.5 7.5 7.5 0 0 0 3 4.6M83.5 120.9a9 9 0 0 0-9 1.3 24.4 24.4 0 0 0-7.5 8.3M83.8 121a8.7 8.7 0 0 1 3.3 8.5 24.4 24.4 0 0 1-3.3 10.6M119.3 125.9h.2M119.3 125.1h.2M119.5 126.4l.2 .1M120.2 123.9l.2 .1M120.8 124.8l.2 .1M120.9 123.8l.2 .1M123.5 128.7h.1M125.2 126.6l.2 .1"/>
<path d="M125.4 127h.1M127.7 126.7l-4.3 2.4M134.4 139.7l-1.2 .7M139.4 134.7l-4.2 2.5M142 139.4l-4.3 2.5M160.2 121.7l.1 .3M160.2 121.7h.7M160.9 121.7l-.3 .3M163.6 121.5l-2.7 .2M212.5 133.6l.1 .2M212.5 139.7l.3 .4M212.8 124.9l1.4 .9"/>
<path d="M212.8 131.2l-.2 1.7 .1 7.3M221.6 131.1l1.4 .8M221.8 130.6l1.4 .8M222.6 137.2l2-1.5-1.3 2.2zM224.6 135.7l-16 18.9M225 122.8l1.4 .8M225.3 138.9v2.5l-.9-.2zM225.3 138.9l-3.1 15.8M225.6 122l1.4 .9M227.3 121.1l1.4 .8v12.8M232.9 121.1l-1.3 .8v16.2M258.2 135.6l-1.4 .8v26.2"/>
<path d="M261 135.6l1.5 .8v26.2M279.6 123.3l.7 .4M280.1 124.6l1.4 .8v26.2M281.5 122.2l-1.4 .8v.4M45.1 147.2l2.1-1.4-1.4 2.2zM47.2 145.8l-13.5 13.5M79.8 145.5l2.1 1.4-.7 .7zM79.8 145.5l8.6 8.6M83.5 140.6a20.4 20.4 0 0 1-11.1 9.9 6.9 6.9 0 0 1-5.4-.3M135.6 149.6l-2.4 1.4M139 155.4l2.1 1.4-.7 .7zM139 155.4l7.8 7.7"/>
<path d="M142 152.3l-4.3 2.4M221.6 143.7l1.4 .8M221.8 144.1l1.4 .8M225 148.1l1.4 .9M228.7 140.5v7.5M231.6 141.6v6.4M245.8 144.9l.2-.2a2.43 2.43 0 0 1 2.8 2.2 1.39 1.39 0 0 1-.8 2.2 3.2 3.2 0 0 1-2.2-4.2zM246.1 144.4a2.72 2.72 0 0 1 3.1 2.2 2.14 2.14 0 0 1-.4 2.5M247.2 144.9l.3 2.5-1-.1zM247.2 144.9l-3.2 32.5M251.8 147.1l.9 2.4-1 .1zM251.8 147.1l5 31.4"/>
<path d="M275.9 154.8l2.1 1.4-.7 .7zM275.9 154.8l10.7 10.7M301.4 149.8l2.1 1.5-.7 .6zM301.4 149.8l11.9 11.9M212.8 171.5l1.4 .8M45.8 180.2l1.4 .8M25.6 216.8h227.7v63.7h-227.7zM46.6 216.8v63.7M66.9 216.8v63.7M146 216.8v63.7M241.8 216.8v63.7M25.6 222.1h227.7"/>
<path d="M25.6 227.4h227.7M25.6 232.7h227.7M25.6 238h227.7M25.6 243.3h227.7M25.6 248.7h227.7M25.6 254h227.7M25.6 259.3h227.7M25.6 264.6h227.7M25.6 269.9h227.7M25.6 275.3h227.7"/>
<circle cx="92.7" cy="47" r="3.7"/>
<circle cx="294.2" cy="58.3" r="3.7"/>
<circle cx="357.2" cy="41.6" r="3.8"/>
<circle cx="263.2" cy="77.8" r="3.8"/>
<circle cx="354.8" cy="72.8" r="3.8"/>
<circle cx="44.3" cy="84.9" r="3.8"/>
<circle cx="93.2" cy="82.5" r="3.7"/>
<circle cx="228" cy="95" r="3.8"/>
<circle cx="355.8" cy="105.1" r="3.8"/>
<circle cx="187.7" cy="124.7" r="3.8"/>
<circle cx="91" cy="156.7" r="3.8"/>
<circle cx="206.1" cy="157.5" r="3.7"/>
<circle cx="221.5" cy="158.4" r="3.7"/>
<circle cx="31.1" cy="162" r="3.7"/>
<circle cx="149.4" cy="165.7" r="3.8"/>
<circle cx="289.2" cy="168.1" r="3.7"/>
<circle cx="315.9" cy="164.3" r="3.7"/>
<circle cx="243.6" cy="181.1" r="3.8"/>
<circle cx="257.4" cy="182.2" r="3.8"/>
</g>
<g fill="none" stroke="#000" stroke-width=".71">
<path d="M10.1 9.9h400v277.1h-400zM70.1 6.5v3.4M140.1 6.5v3.4M207.2 5h5.8l-2.9 4.9zM210.1 0v9.9M280.1 6.5v3.4M350.1 6.5v3.4M6.7 74.2h3.4M410.1 74.2h3.5M.1 148.5h10M5.1 145.6l5 2.9-5 2.9zM410.1 148.5h10"/>
<path d="M410.1 148.5l5-2.9v5.8zM6.7 222.7h3.4M410.1 222.7h3.5M70.1 287v3.4M140.1 287v3.4M210.1 287v10M210.1 287l2.9 5h-5.8zM280.1 287v3.4M350.1 287v3.4"/>
</g>
<path d="M270.1 257h140v30h-140zM303.2 257v16M350.1 257v30M390.1 257v12M270.1 265h33.1M270.1 273h80M350.1 277h60M350.1 269h60M350.1 263h60M370.1 277v10M390.1 277v10" fill="none" stroke="#000" stroke-width=".51"/>
<g fill="#000">
<path d="M345.1 53l.7 .8-2.1 1.4zM111.5 65.1l1.3 2.1-2.1-1.4zM306.3 69.8l1.4 2.1-2.1-1.4zM58 98l1.4 2.1-2.1-1.5zM342.6 84.3l.8 .7-2.2 1.4zM341 90.4l2.2 1.4-.7 .7zM113.3 101.9l1.4 2.1-2.1-1.5zM178 114.9l2.1 1.4-.7 .8zM249.7 116l-.3 .5zM249.7 115.7l-.3 .8zM249.8 115.5l-.4 1zM249.7 115.2l-.3 1.3z"/>
<path d="M249.6 115l.1 .2-.3 1.3zM249.4 114.7l.2 .3-.2 1.5zM249.2 114.6l.2 .1v1.8zM248.7 114.3l.3 .1 .4 2.1zM248.4 114.3h.3l.7 2.2zM248.2 114.3h.2l1 2.2zM247.9 114.5l.3-.2 1.2 2.2zM247.7 114.6l.2-.1 1.5 2zM247.7 114.6l1.7 1.9-1.9-1.7zM247.5 114.8l1.9 1.7-2-1.5zM247.4 115l2 1.5-2.1-1.2zM247.3 115.3l2.1 1.2-2.2-.9z"/>
<path d="M247.2 115.6l2.2 .9-2.1-.7zM247.3 115.8l2.1 .7-2.1-.4zM247.5 116.3l1.9 .2h-1.7zM247.7 116.5h1.7l-1.5 .2zM247.9 116.7l1.5-.2zM248.1 116.8l1.3-.3zM248.4 116.8l1-.3zM248.7 116.8l.7-.3zM249 116.8l.4-.3zM249.2 116.6l.2-.1zM286 100l-.2 .4zM286.1 99.7l-.3 .7z"/>
<path d="M286.1 99.4l-.3 1zM286.1 99.2l-.3 1.2zM286 98.9l.1 .3-.3 1.2zM285.8 98.7l.2 .2-.2 1.5zM285.6 98.6l.2 .1v1.7zM285.1 98.3l.3 .1 .4 2zM284.8 98.3h.3l.7 2.1zM284.6 98.3h.2l1 2.1zM284.3 98.4l.3-.1 1.2 2.1zM284.1 98.6l.2-.2 1.5 2zM283.9 98.8l.2-.2 1.7 1.8zM283.9 98.8l1.9 1.6-2.1-1.4z"/>
<path d="M283.7 99l2.1 1.4-2.1-1.2zM283.7 99.2l2.1 1.2-2.2-.9zM283.6 99.5l2.2 .9-2.2-.6zM283.6 99.8l2.2 .6-2.1-.4zM283.9 100.2l1.9 .2-1.8 .1zM284 100.5l1.8-.1-1.5 .2zM284.3 100.6l1.5-.2-1.3 .4zM284.5 100.8l1.3-.4zM284.8 100.8l1-.4zM285 100.8l.8-.4zM285.3 100.7l.5-.3zM285.5 100.6l.3-.2z"/>
<path d="M222.6 137.2l2-1.5-1.3 2.2zM45.1 147.2l2.1-1.4-1.4 2.2zM79.8 145.5l2.1 1.4-.7 .7zM139 155.4l2.1 1.4-.7 .7zM225.3 138.9v2.5l-.9-.2zM247.2 144.9l.3 2.5-1-.1zM251.8 147.1l.9 2.4-1 .1zM275.9 154.8l2.1 1.4-.7 .7zM301.4 149.8l2.1 1.5-.7 .6z"/>
</g>
<path d="M285.6 98.4v2" fill="none" stroke="#000" stroke-width=".42"/>
<path d="M247.3 116.3h2.1M249.2 114.4v2.1M283.7 100.2h2.1" fill="none" stroke="#000" stroke-width=".38"/>
<text font-size="12.6" x="130.4" y="31.9">ENSAMBLAJE FPANEL SIMESBIKE</text>
<g font-size="6.3">
<text x="275.3" y="196.3">NOTAS DE MONTAJE:</text>
<text x="275.3" y="203.5">1. En la botonera hay que montar los</text>
<text x="275.3" y="210.7">separadores que vienen con la propia tarjeta</text>
<text x="275.3" y="217.8">electrónica.</text>
<text x="275.3" y="225">2. Se deben montar arandelas de Nylon de</text>
<text x="275.3" y="232.2">métrica 3 para sujetar la placa y no toquen el</text>
<text x="275.3" y="239.4">circuito eléctrico.</text>
</g>
<g font-size="4.7">
<text x="304.6" y="261.1">ENSAMBLAJE</text>
<text x="304.6" y="266.5">FRONTPANEL</text>
<text x="304.6" y="271.9">SIMESBIKE</text>
</g>
<g font-size="4.2">
<text x="34" y="9.6">6</text>
<text x="104" y="9.6">5</text>
<text x="174" y="9.6">4</text>
<text x="244" y="9.6">3</text>
<text x="314" y="9.6">2</text>
<text x="384" y="9.6">1</text>
<text x="6.8" y="38.7">D</text>
<text x="410.6" y="38.7">D</text>
<text x="7" y="112.9">C</text>
<text x="410.8" y="112.9">C</text>
<text x="7" y="187.1">B</text>
<text x="410.8" y="187.1">B</text>
<text x="7" y="261.4">A</text>
<text x="410.8" y="261.4">A</text>
<text x="34" y="290.4">6</text>
<text x="104" y="290.4">5</text>
<text x="174" y="290.4">4</text>
<text x="244" y="290.4">3</text>
<text x="314" y="290.4">2</text>
<text x="384" y="290.4">1</text>
</g>
<g font-size="3.9">
<text x="356.2" y="42.9">1</text>
<text x="91.7" y="48.3">3</text>
<text x="293.2" y="59.6">2</text>
<text x="353.8" y="74.1">8</text>
<text x="91.3" y="83.8">10</text>
<text x="261.2" y="79.1">10</text>
<text x="42.3" y="86.2">11</text>
<text x="226.9" y="96.3">5</text>
<text x="354.7" y="106.4">6</text>
<text x="186.8" y="126">5</text>
<text x="90" y="158">1</text>
<text x="205.2" y="158.7">9</text>
<text x="220.5" y="159.6">6</text>
<text x="30.1" y="163.2">4</text>
<text x="147.4" y="167">11</text>
<text x="313.9" y="165.6">11</text>
<text x="288.2" y="169.4">3</text>
<text x="242.6" y="182.4">7</text>
<text x="256.4" y="183.5">9</text>
<text x="32.1" y="220.7">ITEM</text>
<text x="53.5" y="220.7">QTY</text>
<text x="94.5" y="220.7">PART NUMBER</text>
<text x="183.2" y="220.7">DESCRIPTION</text>
<text x="242.7" y="220.8">ID Ref</text>
<text x="35.2" y="226">1</text>
<text x="55.8" y="226">1</text>
<text x="67.8" y="226.1">Shanpu SPD5K-AM009</text>
<text x="147" y="226.1">Control espejos automocion</text>
<text x="242.7" y="226">660</text>
<text x="35.2" y="231.4">2</text>
<text x="55.8" y="231.3">4</text>
<text x="67.8" y="231.4">Separadores Shanpu</text>
<text x="147" y="231.4">Separadores control de espejos automático</text>
<text x="242.7" y="231.4">660</text>
<text x="35.2" y="236.6">3</text>
<text x="55.8" y="236.6">1</text>
<text x="67.8" y="236.6">SMB-01-SPWRD-01</text>
<text x="147" y="236.7">Soporte lector huella, espesor 2 mm.</text>
<text x="242.7" y="236.6">3064</text>
<text x="35.2" y="241.9">4</text>
<text x="55.8" y="242">1</text>
<text x="67.8" y="242">SMB-01-SPANEL-02</text>
<text x="147" y="242.1">Panel botonera display Simesbike</text>
<text x="242.7" y="242">3063</text>
<text x="35.2" y="247.3">5</text>
<text x="55.8" y="247.3">1</text>
<text x="67.8" y="247.4">Lector de huella NITGEN HAMSTER III</text>
<text x="147" y="247.4">Lector de huella NITGEN HAMSTER III</text>
<text x="242.7" y="247.3">681</text>
<text x="35.2" y="252.6">6</text>
<text x="35.2" y="257.9">7</text>
<text x="55.8" y="252.6">6</text>
<text x="55.8" y="257.9">2</text>
<text x="67.8" y="252.6">DIN 985 - M3</text>
<text x="67.8" y="257.9">DIN 912 - M3 x 6</text>
<text x="147" y="252.6">Hex Nut</text>
<text x="147" y="258">Cylinder Head Cap Screw</text>
<text x="35.2" y="263.2">8</text>
<text x="55.8" y="263.2">4</text>
<text x="67.8" y="263.3">Arandela de nylon M3</text>
<text x="147" y="263.3">Arandela de nylon M3</text>
<text x="35.2" y="268.5">9</text>
<text x="55.8" y="268.5">4</text>
<text x="67.8" y="268.5">DIN 125 - A 3,2</text>
<text x="147" y="268.6">Washer</text>
<text x="34.2" y="273.9">10</text>
<text x="55.8" y="273.9">1</text>
<text x="67.8" y="273.9">Conector JACK_1200144_FARNELL</text>
<text x="147" y="274">Conector JACK ref:1200144 / STEREO HEADPHONES</text>
<text x="242.7" y="273.9">680</text>
<text x="34.2" y="279.1">11</text>
<text x="55.8" y="279.1">1</text>
<text x="67.8" y="279.2">Clausor CG125</text>
<text x="147" y="279.2">Clausor de arranque CG125</text>
<text x="242.7" y="279.1">3118</text>
</g>
<text font-size="3.1" x="352.4" y="275">SMK_GLDSMB_FPANEL_01_ENS01</text>
<g font-size="2.4">
<text x="271.2" y="259.7">SCALE:</text>
<text x="350.6" y="261">DRAWN: Adrian Parro</text>
<text x="391.2" y="260.6">30/12/2016</text>
<text x="350.6" y="267">CHECKED: A.Garcia</text>
<text x="391.2" y="266.7">30/12/2016</text>
<text x="350.6" y="271.4">DWG NO:</text>
<text x="351.6" y="279.3">REV</text>
<text x="372" y="279.4">SIZE</text>
<text x="391" y="279.6">SHEET</text>
<text x="377.9" y="283.8">A3</text>
<text x="398.3" y="283.8">1 /1</text>
</g>
</svg>
